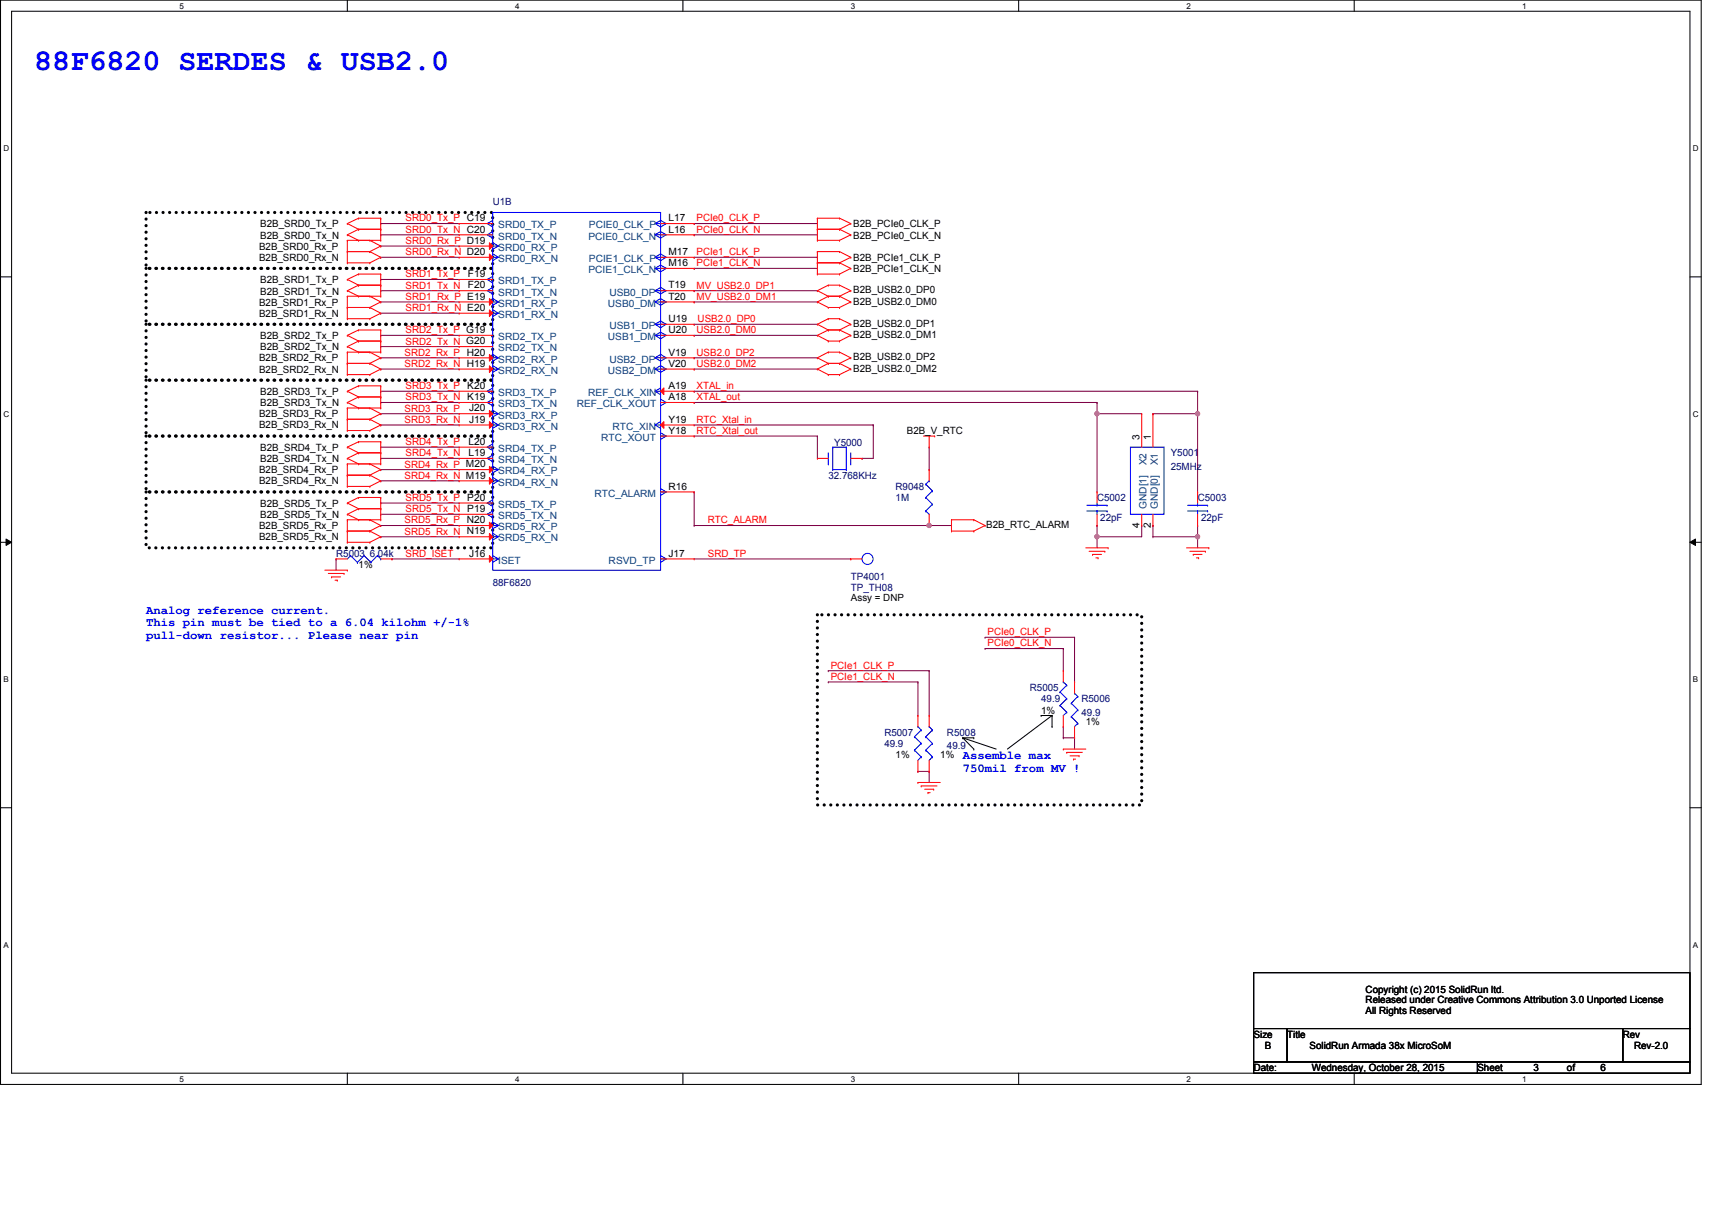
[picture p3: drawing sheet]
<svg xmlns="http://www.w3.org/2000/svg" width="420mm" height="297mm" viewBox="0 0 420 297" stroke-linecap="round" stroke-linejoin="round" font-family="sans-serif">
<path d="M.1 0h416v265.3h-416zM2.8 2.8h410.6v259.8h-410.6z" fill="none" stroke="#000" stroke-width=".25"/>
<g fill="#fff">
<path d="M43.9 .3h1.1v2.2h-1.1z"/>
<path d="M43.9 262.8h1.1v2.2h-1.1z"/>
</g>
<path d="M85 0v2.8M85 262.6v2.7" fill="none" stroke="#000" stroke-width=".25"/>
<g fill="#fff">
<path d="M126 .3h1.1v2.2h-1.1z"/>
<path d="M126 262.8h1.1v2.2h-1.1z"/>
</g>
<path d="M167 0v2.8M167 262.6v2.7" fill="none" stroke="#000" stroke-width=".25"/>
<g fill="#fff">
<path d="M208.2 .3h1.1v2.2h-1.1z"/>
<path d="M208.2 262.8h1.1v2.2h-1.1z"/>
</g>
<path d="M249.2 0v2.8M249.2 262.6v2.7" fill="none" stroke="#000" stroke-width=".25"/>
<g fill="#fff">
<path d="M290.2 .3h1.1v2.2h-1.1z"/>
<path d="M290.2 262.8h1.1v2.2h-1.1z"/>
</g>
<path d="M331.3 0v2.8M331.3 262.6v2.7" fill="none" stroke="#000" stroke-width=".25"/>
<g fill="#fff">
<path d="M372.4 .3h1.1v2.2h-1.1z"/>
<path d="M372.4 262.8h1.1v2.2h-1.1z"/>
<path d="M.8 35.2h1.4v2.2h-1.4z"/>
<path d="M414.1 35.2h1.4v2.2h-1.4z"/>
<path d="M.8 100.2h1.4v2.2h-1.4z"/>
<path d="M414.1 100.2h1.4v2.2h-1.4z"/>
</g>
<path d="M.1 67.7h2.7M413.4 67.7h2.7" fill="none" stroke="#000" stroke-width=".25"/>
<g fill="#fff">
<path d="M.8 165.1h1.4v2.2h-1.4z"/>
<path d="M414.1 165.1h1.3v2.2h-1.3z"/>
</g>
<path d="M.1 132.7h2.7M413.4 132.7h2.7" fill="none" stroke="#000" stroke-width=".25"/>
<path d="M1.5 131.9l1.3 .8-1.3 .7zM413.4 132.7l1.3-.8v1.5z" fill="#000"/>
<path d="M1.5 131.9l1.3 .8-1.3 .7zM413.4 132.7l1.3-.8v1.5z" fill="none" stroke="#000" stroke-width=".24"/>
<g fill="#fff">
<path d="M.8 230.1h1.4v2.2h-1.4z"/>
<path d="M414.1 230.1h1.3v2.2h-1.3z"/>
</g>
<g fill="none" stroke="#000" stroke-width=".25">
<path d="M254.7 175h.1M254.7 175h2.6M257.3 175h.1M257.3 177.8h.1M257.3 175l-10.9 8.3M257.3 175v2.8M.1 197.6h2.7M235.5 180.5h.1M235.5 180.5l8.2 2.8M235.5 180.5h2.7M235.5 180.5l2.7 2.8M238.2 180.5h.1"/>
<path d="M238.2 183.3h.1M413.4 197.6h2.7"/>
</g>
<path d="M35.7 52h84.8v13.7h-84.8zM35.7 65.7h84.8v13.6h-84.8zM35.7 79.3h84.8v13.7h-84.8zM35.7 93h84.8v13.7h-84.8zM35.7 106.7h84.8v13.7h-84.8zM35.7 120.4h84.8v13.6h-84.8zM199.9 150.4h79.4v46.5h-79.4z" fill="none" stroke="#000" stroke-width=".8" stroke-dasharray="0 1.6"/>
<g fill="none" stroke="#800040" stroke-width=".25">
<path d="M169.8 79.3h.1M169.8 79.3h30.1M169.8 82h.1M169.8 82h30.1M169.8 128.6h.1M169.8 128.6h57.5M241 155.9h.1M241 158.7h.1M241 155.9h21.8M241 158.7h19.1M260.1 158.7h.1M260.1 158.7v5.4"/>
<path d="M262.8 155.9h.1M262.8 155.9v10.9M202.6 166.8h.1M202.6 164.1h.1M202.6 166.8h21.9M202.6 164.1h24.7M224.5 166.8h.1M224.5 166.8v8.2M227.3 164.1h.1M227.3 164.1v10.9M260.1 177.8h.1M260.1 177.8v2.7"/>
<path d="M224.5 188.7h.1M224.5 188.7h2.8M227.3 188.7h.1M227.3 188.7v2.7M260.1 180.5h.1M260.1 180.5h2.7M262.8 180.5h.1M262.8 180.5v2.8"/>
</g>
<circle cx="227.3" cy="128.5" r=".52" fill="#f0f"/>
<circle cx="227.3" cy="128.5" r=".52" fill="none" stroke="#f0f" stroke-width=".25"/>
<g fill="none" stroke="#800040" stroke-width=".25">
<path d="M93.1 57.4h.1M93.1 54.7h.1M93.1 54.7h19.2M93.1 57.4h19.2M169.8 54.7h.1M169.8 57.4h.1M169.8 54.7h30.1M169.8 57.4h30.1M93.1 62.9h.1M93.1 60.2h.1M93.1 73.9h.1M93.1 76.6h.1"/>
<path d="M93.1 68.4h.1M93.1 71.1h.1M93.1 62.9h19.2M93.1 60.2h19.2M93.1 73.9h19.2M93.1 76.6h19.2M93.1 68.4h19.2M93.1 71.1h19.2M169.8 62.9h.1M169.8 65.7h.1M169.8 62.9h30.1M169.8 65.7h30.1"/>
<path d="M93.1 87.5h.1M93.1 90.3h.1M93.1 98.5h.1M93.1 95.7h.1M93.1 82h.1M93.1 84.8h.1M93.1 87.5h19.2M93.1 90.3h19.2M93.1 98.5h19.2M93.1 95.7h19.2M93.1 82h19.2M93.1 84.8h19.2"/>
<path d="M169.8 95.7h.1M169.8 90.3h.1M169.8 87.5h.1M169.8 98.5h.1M169.8 87.5h30.1M169.8 90.3h30.1M169.8 98.5h98.6M169.8 95.7h123.1M268.4 98.5h.1M268.4 98.5v21.9M292.9 95.7h.1M292.9 95.7v5.5"/>
<path d="M93.1 101.2h.1M93.1 104h.1M93.1 114.9h.1M93.1 117.6h.1M93.1 112.1h.1M93.1 109.4h.1M93.1 101.2h19.2M93.1 104h19.2M93.1 114.9h19.2M93.1 117.6h19.2M93.1 112.1h19.2M93.1 109.4h19.2"/>
<path d="M169.8 106.7h.1M169.8 104h43.8M169.8 106.7h30.1M199.9 106.7h.1M199.9 106.7v5.4M210.9 112.1h.1M213.6 104h.1M213.6 104v8.1h-2.7M268.4 101.2h.1M268.4 101.2h10.9M82.2 136.7h.1M82.2 136.7v2.8"/>
<path d="M93.1 123.1h.1M93.1 125.8h.1M93.1 131.3h.1M93.1 128.6h.1M93.1 123.1h19.2M93.1 125.8h19.2M93.1 131.3h19.2M93.1 128.6h19.2M95.9 136.7h.1M95.9 136.7h16.4M169.8 136.7h38.3M208.1 136.7h.1"/>
<path d="M268.4 128.6h.1M268.4 128.6v2.7M292.9 128.6h.1M292.9 128.6v2.7"/>
</g>
<circle cx="268.3" cy="101.2" r=".53" fill="#f0f"/>
<circle cx="268.3" cy="101.2" r=".53" fill="none" stroke="#f0f" stroke-width=".25"/>
<path d="M282 101.2h.1M282 101.2h10.9M292.9 101.2h.1M292.9 101.2v19.2" fill="none" stroke="#800040" stroke-width=".25"/>
<circle cx="292.9" cy="101.2" r=".52" fill="#f0f"/>
<circle cx="292.9" cy="101.2" r=".52" fill="none" stroke="#f0f" stroke-width=".25"/>
<path d="M268.4 131.3h.1M268.4 131.3v2.7M279.3 128.6h.1M279.3 128.6v2.7h-10.9" fill="none" stroke="#800040" stroke-width=".25"/>
<circle cx="268.3" cy="131.3" r=".54" fill="#f0f"/>
<circle cx="268.3" cy="131.3" r=".54" fill="none" stroke="#f0f" stroke-width=".25"/>
<path d="M282 128.6h.1M282 131.3h.1M282 128.6v2.7M282 131.3h10.9M292.9 131.3h.1M292.9 131.3v2.7" fill="none" stroke="#800040" stroke-width=".25"/>
<circle cx="292.9" cy="131.3" r=".52" fill="#f0f"/>
<circle cx="292.9" cy="131.3" r=".52" fill="none" stroke="#f0f" stroke-width=".25"/>
<path d="M169.8 73.9h.1M169.8 71.1h.1M169.8 73.9h30.1M169.8 71.1h30.1M227.3 114.9h.1M227.3 109.4v5.5M169.8 120.4h.1M169.8 120.4v8.2M227.3 128.6h.1M227.3 128.6h5.4" fill="none" stroke="#800040" stroke-width=".25"/>
<g fill="none" stroke="#f00" stroke-width=".25">
<path d="M85 54.7h.1M85 57.4h.1M85 58.8h.1M85 58.8v5.5M85 58.8h8.1M85 54.7l2.7 1.4M85 57.4l2.7 1.4M87.7 53.4h.1M87.7 56.1h.1M87.7 58.8h.1M87.7 53.4h5.4M87.7 56.1h5.4"/>
<path d="M87.7 53.4l-2.7 1.3M87.7 56.1l-2.7 1.3M90.5 58.8h.1M90.5 58.8l2.6 1.4M93.1 53.4h.1M93.1 56.1h.1M93.1 58.8h.1M93.1 53.4v5.4M112.3 54.7h.1M112.3 57.4h.1M112.3 54.7h8.2M112.3 57.4h8.2"/>
<path d="M199.9 56.1h.1M199.9 53.4h.1M199.9 58.8h.1M199.9 53.4v5.4M199.9 53.4h5.5M199.9 56.1h5.5M199.9 58.8h5.5M205.4 53.4h.1M205.4 56.1h.1M205.4 58.8h.1M205.4 53.4l2.7 1.3M205.4 56.1l2.7 1.3"/>
<path d="M208.1 54.7h.1M208.1 57.4h.1M208.1 54.7l-2.7 1.4M208.1 57.4l-2.7 1.4M85 68.4h.1M85 71.1h.1M85 75.2h.1M85 72.5h.1M85 78h.1M85 61.6h.1M85 64.3h.1M85 78h5.5"/>
<path d="M85 61.6h5.5M85 64.3h5.5M85 68.4l2.7 1.4M85 72.5h8.1M85 71.1l2.7 1.4M85 75.2h5.5M85 72.5v5.5M87.7 67.1h.1M87.7 69.8h.1M87.7 72.5h.1M87.7 67.1h5.4M87.7 67.1l-2.7 1.3"/>
<path d="M87.7 69.8h5.4M87.7 69.8l-2.7 1.3M90.5 72.5h.1M90.5 75.2h.1M90.5 78h.1M90.5 61.6h.1M90.5 64.3h.1M90.5 72.5l2.6 1.4M90.5 75.2l2.6 1.4M90.5 61.6l2.6 1.3M93.1 67.1h.1M93.1 69.8h.1"/>
<path d="M93.1 72.5h.1M93.1 73.9h.1M93.1 76.6h.1M93.1 60.2h.1M93.1 62.9h.1M93.1 67.1v5.4M93.1 73.9l-2.6 1.3M93.1 76.6l-2.6 1.4M93.1 60.2l-2.6 1.4M93.1 62.9l-2.6 1.4M199.9 79.3h.1M199.9 64.3h.1"/>
<path d="M199.9 61.6h.1M199.9 67.1h.1M199.9 71.1h.1M199.9 73.9h.1M199.9 79.3l2.7 1.4M199.9 61.6h5.5M199.9 64.3h5.5M199.9 61.6v5.5M199.9 67.1h5.5M199.9 71.1l2.7 1.4M199.9 73.9l2.7 1.3M202.6 78h.1"/>
<path d="M202.6 69.8h.1M202.6 72.5h.1M202.6 75.2h.1M202.6 78h2.8M202.6 78l-2.7 1.3M202.6 69.8h2.8M202.6 72.5h2.8M202.6 75.2h2.8M202.6 69.8l-2.7 1.3M202.6 72.5l-2.7 1.4M205.4 78h.1M205.4 61.6h.1"/>
<path d="M205.4 64.3h.1M205.4 67.1h.1M205.4 69.8h.1M205.4 72.5h.1M205.4 75.2h.1M205.4 78l2.7 1.3M205.4 61.6l2.7 1.3M205.4 64.3l2.7 1.4M205.4 69.8l2.7 1.3M205.4 72.5l2.7 1.4M208.1 79.3h.1M208.1 62.9h.1"/>
<path d="M208.1 65.7h.1M208.1 71.1h.1M208.1 73.9h.1M208.1 79.3l-2.7 1.4M208.1 62.9l-2.7 1.4M208.1 65.7l-2.7 1.4M208.1 71.1l-2.7 1.4M208.1 73.9l-2.7 1.3M85 82h.1M85 84.8h.1M85 88.9h.1M85 86.1h.1"/>
<path d="M85 91.7h.1M85 95.7h.1M85 98.5h.1M85 99.8h.1M85 86.1v5.6M85 99.8v5.5M85 82l2.7 1.4M85 86.1h8.1M85 84.8l2.7 1.3M85 88.9h5.5M85 91.7h5.5M85 95.7l2.7 1.4"/>
<path d="M85 99.8h8.1M85 98.5l2.7 1.3M87.7 80.7h.1M87.7 83.4h.1M87.7 86.1h.1M87.7 94.4h.1M87.7 97.1h.1M87.7 99.8h.1M87.7 80.7h5.4M87.7 83.4h5.4M87.7 80.7l-2.7 1.3M87.7 83.4l-2.7 1.4"/>
<path d="M87.7 94.4l-2.7 1.3M87.7 94.4h5.4M87.7 97.1h5.4M87.7 97.1l-2.7 1.4M90.5 86.1h.1M90.5 88.9h.1M90.5 91.7h.1M90.5 99.8h.1M90.5 86.1l2.6 1.4M90.5 88.9l2.6 1.4M90.5 99.8l2.6 1.4M93.1 80.7h.1"/>
<path d="M93.1 83.4h.1M93.1 86.1h.1M93.1 87.5h.1M93.1 90.3h.1M93.1 94.4h.1M93.1 97.1h.1M93.1 99.8h.1M93.1 80.7v5.4M93.1 94.4v5.4M93.1 87.5l-2.6 1.4M93.1 90.3l-2.6 1.4M199.9 82h.1"/>
<path d="M199.9 87.5h.1M199.9 90.3h.1M199.9 82l2.7 1.4M199.9 87.5l2.7 1.4M199.9 90.3l2.7 1.4M202.6 80.7h.1M202.6 83.4h.1M202.6 86.1h.1M202.6 88.9h.1M202.6 91.7h.1M202.6 80.7h2.8M202.6 80.7l-2.7 1.3"/>
<path d="M202.6 83.4h2.8M202.6 86.1h2.8M202.6 88.9h2.8M202.6 91.7h2.8M202.6 86.1l-2.7 1.4M202.6 88.9l-2.7 1.4M205.4 80.7h.1M205.4 83.4h.1M205.4 86.1h.1M205.4 88.9h.1M205.4 91.7h.1M205.4 80.7l2.7 1.3"/>
<path d="M205.4 86.1l2.7 1.4M205.4 88.9l2.7 1.4M208.1 82h.1M208.1 87.5h.1M208.1 90.3h.1M208.1 82l-2.7 1.4M208.1 87.5l-2.7 1.4M208.1 90.3l-2.7 1.4M85 102.6h.1M85 105.3h.1M85 109.4h.1M85 112.1h.1"/>
<path d="M85 116.2h.1M85 113.5h.1M85 119h.1M85 113.5v5.5M85 102.6h5.5M85 105.3h5.5M85 109.4l2.7 1.4M85 113.5h8.1M85 112.1l2.7 1.4M85 116.2h5.5M85 119h5.5M87.7 108.1h.1"/>
<path d="M87.7 110.8h.1M87.7 113.5h.1M87.7 108.1l-2.7 1.3M87.7 108.1h5.4M87.7 110.8h5.4M87.7 110.8l-2.7 1.3M90.5 102.6h.1M90.5 105.3h.1M90.5 113.5h.1M90.5 116.2h.1M90.5 119h.1M90.5 102.6l2.6 1.4"/>
<path d="M90.5 113.5l2.6 1.4M90.5 116.2l2.6 1.4M93.1 101.2h.1M93.1 104h.1M93.1 108.1h.1M93.1 110.8h.1M93.1 113.5h.1M93.1 114.9h.1M93.1 117.6h.1M93.1 108.1v5.4M93.1 101.2l-2.6 1.4M93.1 104l-2.6 1.3"/>
<path d="M93.1 114.9l-2.6 1.3M93.1 117.6l-2.6 1.4M199.9 112.1h.1M199.9 112.1h2.7M208.1 112.1h2.8M210.9 112.1h.1M225.9 106.7h2.7M227.3 109.4h.1M227.3 114.9h.1M227.3 106.7v2.7M227.3 114.9v2.7M228.6 106.7h.1"/>
<path d="M279.3 101.2h.1M279.3 101.2v8.2M282 101.2h.1M282 101.2v8.2M79.5 139.5h5.5M85 123.1h.1M85 125.8h.1M85 129.9h.1M85 127.2h.1M85 132.7h.1M85 139.5h.1M85 127.2h8.1"/>
<path d="M85 129.9h5.5M85 127.2v5.5M85 123.1l2.7 1.4M85 125.8l2.7 1.4M85 132.7h5.5M87.7 121.7h.1M87.7 124.5h.1M87.7 127.2h.1M87.7 121.7l-2.7 1.4M87.7 121.7h5.4M87.7 124.5h5.4M87.7 124.5l-2.7 1.3"/>
<path d="M90.5 127.2h.1M90.5 129.9h.1M90.5 132.7h.1M90.5 127.2l2.6 1.4M90.5 129.9l2.6 1.4M93.1 121.7h.1M93.1 124.5h.1M93.1 127.2h.1M93.1 128.6h.1M93.1 131.3h.1M93.1 121.7v5.5M93.1 128.6l-2.6 1.3"/>
<path d="M93.1 131.3l-2.6 1.4M208.1 136.7h.1M208.1 136.7h2.8M227.3 128.6h.1M227.3 125.8v2.8M232.7 129.9h.1M232.7 127.2h.1M232.7 127.2h5.5M232.7 129.9h5.5M232.7 127.2v2.7M238.2 127.2h.1M238.2 129.9h.1"/>
<path d="M238.2 127.2l2.8 1.4M241 128.6h.1M241 128.6l-2.8 1.3M265.6 134h5.5M266.4 134.9h3.9M267.3 135.6h.1M267.3 135.6h2.2M268.1 136.5h.5M268.4 120.4h.1M268.4 128.6h.1M268.4 120.4v2.7M268.4 125.8v2.8"/>
<path d="M268.6 136.5h.1M270.3 134.9h.1M271.1 134h.1M279.3 128.6h.1M279.3 125.8v2.8M282 128.6h.1M282 125.8v2.8M290.2 134h5.5M291 134.9h3.9M291.9 135.6h.1M291.9 135.6h2.1M292.7 136.5h.5"/>
<path d="M292.9 120.4h.1M292.9 128.6h.1M292.9 120.4v2.7M292.9 125.8v2.8M293.2 136.5h.1M294.9 134.9h.1M295.7 134h.1M80.3 140.3h3.9M81.1 141.1h.1M81.1 141.1h2.2M82 141.9h.5M82.5 141.9h.1"/>
<path d="M84.2 140.3h.1M227.3 175h.1M227.3 175v2.8M260.1 177.8h.1M260.1 164.1h.1M260.1 164.1v2.7M260.1 175v2.8M262.8 166.8h.1M262.8 166.8v2.8M262.8 177.8v2.7M224.5 191.4h.1M224.5 191.4h5.5"/>
<path d="M225.3 192.3h.1M225.3 192.3h3.9M226.2 193.1h2.2M227 193.9h.1M227 193.9h.5M227.3 188.7h.1M227.3 186v2.7M228.4 193.1h.1M260.1 183.3h.1M260.1 183.3h5.5M260.9 184.1h.1M260.9 184.1h3.9"/>
<path d="M261.7 184.9h2.2M262.6 185.7h.1M262.6 185.7h.5M262.8 180.5h.1M263.9 184.9h.1"/>
</g>
<path d="M306.7 238h106.7v13.6h-106.7zM306.7 251.6h8.1v8.2h-8.1zM306.7 259.8h54.7v2.8h-54.7zM314.8 251.6h82.2v8.2h-82.2zM361.4 259.8h52v2.8h-52zM397 251.6h16.4v8.2h-16.4z" fill="none" stroke="#000" stroke-width=".25"/>
<g fill="none" stroke="#00f" stroke-width=".25">
<path d="M119.2 57.4h1.3M119.2 54.7h1.3M120.5 52h41.1v87.5h-41.1zM120.5 59.4l1.4 .8-1.4 .8M120.5 56.6l-1.3 .8 1.3 .9M120.5 53.9l-1.3 .8 1.3 .8M160.2 54.7l1.4-.8 1.4 .8-1.4 .8zM160.2 57.4l1.4-.8 1.4 .8-1.4 .9zM160.2 57.4h2.8M160.2 54.7h2.8M119.2 68.4h1.3M119.2 71.1h1.3"/>
<path d="M120.5 62.1l1.4 .8-1.4 .9M120.5 73l1.4 .9-1.4 .8M120.5 75.8l1.4 .8-1.4 .8M120.5 67.6l-1.3 .8 1.3 .8M120.5 70.3l-1.3 .8 1.3 .8M120.5 60.2h1.4M120.5 62.9h1.4M120.5 73.9h1.4M120.5 76.6h1.4M160.2 62.9l1.4-.8 1.4 .8-1.4 .9zM160.2 65.7l1.4-.8 1.4 .8-1.4 .8zM160.2 71.1l1.4-.8 1.4 .8-1.4 .8z"/>
<path d="M160.2 73.9l1.4-.9 1.4 .9-1.4 .8zM160.2 79.3l1.4-.8 1.4 .8-1.4 .9zM160.2 62.9h2.8M160.2 73.9h2.8M160.2 71.1h2.8M160.2 65.7h2.8M160.2 79.3h2.8M119.2 95.7h1.3M119.2 98.5h1.3M120.5 86.7l1.4 .8-1.4 .8M120.5 89.5l1.4 .8-1.4 .8M120.5 94.9l-1.3 .8 1.3 .9"/>
<path d="M120.5 97.7l-1.3 .8 1.3 .8M120.5 87.5h1.4M120.5 90.3h1.4M160.2 82l1.4-.7 1.4 .7-1.4 .9zM160.2 87.5l1.4-.8 1.4 .8-1.4 .8zM160.2 90.3l1.4-.8 1.4 .8-1.4 .8zM160.2 87.5h2.8M160.2 90.3h2.8M160.2 95.7h1.4M160.2 82h2.8M161.6 97.7l1.4 .8-1.4 .8M161.6 94.9l-1.4 .8 1.4 .9"/>
<path d="M161.6 98.5h1.4M119.2 109.4h1.3M119.2 112.1h1.3M120.5 100.4l1.4 .8-1.4 .8M120.5 103.1l1.4 .9-1.4 .8M120.5 114l1.4 .9-1.4 .8M120.5 116.8l1.4 .8-1.4 .8M120.5 108.6l-1.3 .8 1.3 .8M120.5 111.3l-1.3 .8 1.3 .8M120.5 114.9h1.4M120.5 101.2h1.4M120.5 104h1.4"/>
<path d="M120.5 117.6h1.4M160.2 104h1.4M161.6 105.9l1.4 .8-1.4 .8M161.6 119.5l1.4 .9-1.4 .8M161.6 103.1l-1.4 .9 1.4 .8M161.6 106.7h1.4M202.6 113.5h.1M202.6 110.8v2.7M203.7 114.9h.1M203.7 109.4h.1M203.7 109.4v5.5M203.7 114.9h3.3"/>
<path d="M203.7 109.4h3.3M207 114.9h.1M207 109.4h.1M207 109.4v5.5M208.1 113.5h.1M208.1 110.8v2.7M226.4 118.4h.1M226.4 118.4l1.7 1.7M227.3 117.6h.1M227.3 117.6l-.9 .8M276.5 109.4h8.2v16.4h-8.2zM119.2 123.1h1.3"/>
<path d="M119.2 125.8h1.3M120.5 135.9l1.4 .8-1.4 .9M120.5 130.5l1.4 .8-1.4 .8M120.5 127.7l1.4 .9-1.4 .8M120.5 122.3l-1.3 .8 1.3 .8M120.5 125l-1.3 .8 1.3 .8M120.5 136.7h1.4M120.5 131.3h1.4M120.5 128.6h1.4M161.6 135.9l1.4 .8-1.4 .9M161.6 136.7h1.4M161.6 120.4h1.4"/>
<path d="M226.4 125h.1M226.4 121.7h.1M226.4 125l.9 .8M226.4 121.7l1.7 1.7M228.1 123.4h.1M228.1 120.1h.1M228.1 123.4l-1.7 1.6M228.1 120.1l-1.7 1.6M265.9 125h4.9M265.9 123.6h4.9M268.4 123.6h.1M268.4 125h.1"/>
<path d="M268.4 123.1v.5M268.4 125v.8M270.8 125h.1M270.8 123.6h.1M290.5 125h4.9M290.5 123.6h4.9M292.9 123.6h.1M292.9 125h.1M292.9 123.1v.5M292.9 125v.8M295.4 125h.1M295.4 123.6h.1"/>
<path d="M227.3 177.8h.1M227.3 177.8l.8 .8M228.1 178.6h.1M228.1 178.6l-1.7 1.7M259.3 172.6h.1M259.3 169.3h.1M259.3 172.6l1.6 1.6M259.3 169.3l1.6 1.6M260.1 166.8h.1M260.1 166.8l.8 .8M260.9 174.2h.1M260.9 170.9h.1"/>
<path d="M260.9 167.6h.1M260.9 174.2l-.8 .8M260.9 170.9l-1.6 1.7M260.9 167.6l-1.6 1.7M262 175.3h.1M262 172h.1M262 175.3l1.7 1.7M262 172l1.7 1.7M262.8 169.6h.1M262.8 169.6l.9 .8M263.7 177h.1M263.7 173.7h.1"/>
<path d="M263.7 170.4h.1M263.7 177l-.9 .8M263.7 173.7l-1.7 1.6M263.7 170.4l-1.7 1.6M226.4 183.5h.1M226.4 180.3h.1M226.4 183.5l1.7 1.7M226.4 180.3l1.7 1.6M228.1 185.2h.1M228.1 181.9h.1M228.1 185.2l-.8 .8M228.1 181.9l-1.7 1.6"/>
<circle cx="212.2" cy="136.7" r="1.36"/>
</g>
<path d="M119.7 59.4l.8 .8-.8 .8z" fill="#f00"/>
<path d="M119.7 59.4l.8 .8-.8 .8zM112.3 60.2h.1M112.3 60.2h8.2" fill="none" stroke="#f00" stroke-width=".25"/>
<path d="M119.7 62.1l.8 .8-.8 .9z" fill="#f00"/>
<path d="M112.3 62.9h.1M112.3 68.4h.1M112.3 71.1h.1M112.3 62.9h8.2M112.3 68.4h8.2M112.3 71.1h8.2M119.7 62.1l.8 .8-.8 .9z" fill="none" stroke="#f00" stroke-width=".25"/>
<path d="M119.7 73.1l.8 .8-.8 .8z" fill="#f00"/>
<path d="M112.3 73.9h.1M112.3 73.9h8.2M119.7 73.1l.8 .8-.8 .8z" fill="none" stroke="#f00" stroke-width=".25"/>
<path d="M119.7 75.8l.8 .8-.8 .8z" fill="#f00"/>
<path d="M112.3 76.6h.1M112.3 76.6h8.2M119.7 75.8l.8 .8-.8 .8zM112.3 82h.1M112.3 84.8h.1M112.3 82h8.2M112.3 84.8h8.2" fill="none" stroke="#f00" stroke-width=".25"/>
<path d="M119.7 86.7l.8 .8-.8 .8z" fill="#f00"/>
<path d="M112.3 87.5h.1M112.3 87.5h8.2M119.7 86.7l.8 .8-.8 .8z" fill="none" stroke="#f00" stroke-width=".25"/>
<path d="M119.7 89.5l.8 .8-.8 .8z" fill="#f00"/>
<path d="M112.3 90.3h.1M112.3 95.7h.1M112.3 98.5h.1M112.3 90.3h8.2M112.3 95.7h8.2M112.3 98.5h8.2M119.7 89.5l.8 .8-.8 .8z" fill="none" stroke="#f00" stroke-width=".25"/>
<path d="M119.7 100.4l.8 .8-.8 .8z" fill="#f00"/>
<path d="M112.3 101.2h.1M112.3 101.2h8.2M119.7 100.4l.8 .8-.8 .8z" fill="none" stroke="#f00" stroke-width=".25"/>
<path d="M119.7 103.2l.8 .8-.8 .8z" fill="#f00"/>
<path d="M112.3 104h.1M112.3 109.4h.1M112.3 112.1h.1M112.3 104h8.2M112.3 109.4h8.2M112.3 112.1h8.2M119.7 103.2l.8 .8-.8 .8z" fill="none" stroke="#f00" stroke-width=".25"/>
<path d="M119.7 114.1l.8 .8-.8 .8z" fill="#f00"/>
<path d="M112.3 114.9h.1M112.3 114.9h8.2M119.7 114.1l.8 .8-.8 .8z" fill="none" stroke="#f00" stroke-width=".25"/>
<path d="M119.7 116.8l.8 .8-.8 .8z" fill="#f00"/>
<path d="M112.3 117.6h.1M112.3 117.6h8.2M119.7 116.8l.8 .8-.8 .8zM112.3 123.1h.1M112.3 125.8h.1M112.3 123.1h8.2M112.3 125.8h8.2" fill="none" stroke="#f00" stroke-width=".25"/>
<path d="M119.7 127.8l.8 .8-.8 .8z" fill="#f00"/>
<path d="M112.3 128.6h.1M112.3 128.6h8.2M119.7 127.8l.8 .8-.8 .8z" fill="none" stroke="#f00" stroke-width=".25"/>
<path d="M119.7 130.5l.8 .8-.8 .8z" fill="#f00"/>
<path d="M112.3 131.3h.1M112.3 131.3h8.2M119.7 130.5l.8 .8-.8 .8z" fill="none" stroke="#f00" stroke-width=".25"/>
<path d="M119.7 135.9l.8 .8-.8 .8z" fill="#f00"/>
<g fill="none" stroke="#f00" stroke-width=".25">
<path d="M161.6 54.7h8.2M161.6 57.4h8.2M169.8 54.7h.1M169.8 57.4h.1M161.6 62.9h8.2M161.6 65.7h8.2M161.6 71.1h8.2M161.6 73.9h8.2M161.6 79.3h8.2M169.8 62.9h.1M169.8 65.7h.1M169.8 71.1h.1"/>
<path d="M169.8 73.9h.1M169.8 79.3h.1M161.6 82h8.2M161.6 87.5h8.2M161.6 90.3h8.2M169.8 82h.1M169.8 87.5h.1M169.8 90.3h.1M112.3 136.7h.1M112.3 136.7h8.2M119.7 135.9l.8 .8-.8 .8z"/>
</g>
<path d="M161.6 95.7l.8-.8v1.6z" fill="#f00"/>
<path d="M161.6 95.7l.8-.8v1.6zM161.6 95.7h8.2M161.6 98.5h8.2M169.8 95.7h.1M169.8 98.5h.1M161.6 120.4h8.2M169.8 120.4h.1" fill="none" stroke="#f00" stroke-width=".25"/>
<path d="M161.6 104l.8-.8v1.6z" fill="#f00"/>
<g fill="none" stroke="#f00" stroke-width=".25">
<path d="M161.6 104l.8-.8v1.6zM161.6 104h8.2M161.6 106.7h8.2M169.8 104h.1M169.8 106.7h.1M82.2 136.7h.1M82.2 136.7h2.8M93.1 136.7h2.8M95.9 136.7h.1M161.6 136.7h8.2M169.8 136.7h.1M224.5 175h.1"/>
<path d="M224.5 175v2.8M224.5 188.7h.1M224.5 186v2.7"/>
</g>
<g fill="none" stroke="#00f" stroke-width=".25">
<path d="M85.8 135.9h.1M85.8 135.9l-.8 .8M85.8 135.9l1.6 1.7M87.4 137.6h.1M89.1 135.9h.1M89.1 135.9l-1.7 1.7M89.1 135.9l1.6 1.7M90.7 137.6h.1M92.3 135.9h.1M92.3 135.9l-1.6 1.7M92.3 135.9l.8 .8M93.1 136.7h.1"/>
<path d="M224.5 177.8h.1M224.5 177.8l.8 .8M225.3 178.6h.1M225.3 178.6l-1.6 1.7M223.7 183.5h.1M223.7 180.3h.1M223.7 183.5l1.6 1.7M223.7 180.3l1.6 1.6M225.3 185.2h.1M225.3 181.9h.1M225.3 185.2l-.8 .8M225.3 181.9l-1.6 1.6"/>
</g>
<circle cx="227.3" cy="128.5" r=".52" fill="#f0f"/>
<circle cx="227.3" cy="128.5" r=".52" fill="none" stroke="#f0f" stroke-width=".25"/>
<circle cx="268.3" cy="101.2" r=".53" fill="#f0f"/>
<circle cx="268.3" cy="101.2" r=".53" fill="none" stroke="#f0f" stroke-width=".25"/>
<circle cx="292.9" cy="101.2" r=".52" fill="#f0f"/>
<circle cx="292.9" cy="101.2" r=".52" fill="none" stroke="#f0f" stroke-width=".25"/>
<circle cx="268.3" cy="131.3" r=".54" fill="#f0f"/>
<circle cx="268.3" cy="131.3" r=".54" fill="none" stroke="#f0f" stroke-width=".25"/>
<circle cx="292.9" cy="131.3" r=".52" fill="#f0f"/>
<circle cx="292.9" cy="131.3" r=".52" fill="none" stroke="#f0f" stroke-width=".25"/>
<text font-size="7.3" fill="#00f" x="8.4" y="17.1">88F6820 SERDES &amp; USB2.0</text>
<g font-size="3" fill="#00f">
<text x="35.7" y="150.2">Analog reference current.</text>
<text x="35.7" y="153.2">This pin must be tied to a 6.04 kilohm +/-1%</text>
<text x="35.7" y="156.2">pull-down resistor... Please near pin</text>
<text x="235.5" y="185.8">Assemble max</text>
<text x="235.5" y="188.8">750mil from MV !</text>
</g>
<g font-size="2.4" fill="#000080">
<text x="120.5" y="50.1">U1B</text>
<text x="204" y="109.2">Y5000</text>
<text x="286.4" y="111.7">Y5001</text>
<text x="202.6" y="117.2">32.768KHz</text>
<text x="219.1" y="119.9">R9048</text>
<text x="286.4" y="115">25MHz</text>
<text x="219.1" y="122.6">1M</text>
<text x="268.4" y="122.6">C5002</text>
<text x="293" y="122.6">C5003</text>
<text x="269.2" y="127.6">22pF</text>
<text x="293.8" y="127.6">22pF</text>
<text x="82.3" y="136.3">R5003 6.04k</text>
<text x="120.5" y="143.4">88F6820</text>
<text x="208.2" y="141.8">TP4001</text>
<text x="208.2" y="144.5">TP_TH08</text>
<text x="251.9" y="169.1">R5005</text>
<text x="254.7" y="171.8">49.9</text>
<text x="264.5" y="171.8">R5006</text>
<text x="264.5" y="175.1">49.9</text>
<text x="216.3" y="180">R5007</text>
<text x="216.3" y="182.8">49.9</text>
<text x="231.6" y="180">R5008</text>
<text x="231.6" y="183.3">49.9</text>
</g>
<g font-size="2.4">
<text x="63.7" y="55.6">B2B_SRD0_Tx_P</text>
<text x="63.7" y="58.4">B2B_SRD0_Tx_N</text>
<text x="163.5" y="54.1">L17</text>
<text x="163.5" y="56.9">L16</text>
<text x="208.7" y="55.6">B2B_PCIe0_CLK_P</text>
<text x="208.7" y="58.4">B2B_PCIe0_CLK_N</text>
<text x="63.4" y="61.1">B2B_SRD0_Rx_P</text>
<text x="63.4" y="63.8">B2B_SRD0_Rx_N</text>
<text x="163.5" y="62.4">M17</text>
<text x="163.5" y="65.1">M16</text>
<text x="208.7" y="63.8">B2B_PCIe1_CLK_P</text>
<text x="63.7" y="69.3">B2B_SRD1_Tx_P</text>
<text x="114.5" y="67.8">F19</text>
<text x="114.5" y="70.6">F20</text>
<text x="163.5" y="70.6">T19</text>
<text x="208.7" y="66.5">B2B_PCIe1_CLK_N</text>
<text x="208.7" y="71.8">B2B_USB2.0_DP0</text>
<text x="63.4" y="74.8">B2B_SRD1_Rx_P</text>
<text x="63.4" y="77.5">B2B_SRD1_Rx_N</text>
<text x="63.7" y="72.1">B2B_SRD1_Tx_N</text>
<text x="163.5" y="73.3">T20</text>
<text x="208.7" y="74.5">B2B_USB2.0_DM0</text>
<text x="63.7" y="83">B2B_SRD2_Tx_P</text>
<text x="163.5" y="78.7">U19</text>
<text x="163.5" y="81.5">U20</text>
<text x="208.7" y="82.7">B2B_USB2.0_DM1</text>
<text x="208.7" y="80">B2B_USB2.0_DP1</text>
<text x="63.4" y="88.4">B2B_SRD2_Rx_P</text>
<text x="63.7" y="85.7">B2B_SRD2_Tx_N</text>
<text x="163.5" y="87">V19</text>
<text x="163.5" y="89.7">V20</text>
<text x="208.7" y="88.2">B2B_USB2.0_DP2</text>
<text x="63.4" y="91.1">B2B_SRD2_Rx_N</text>
<text x="114.3" y="95.2">K20</text>
<text x="163.5" y="95.2">A19</text>
<text x="208.7" y="90.9">B2B_USB2.0_DM2</text>
<text x="63.7" y="96.6">B2B_SRD3_Tx_P</text>
<text x="63.7" y="99.4">B2B_SRD3_Tx_N</text>
<text x="114.7" y="100.7">J20</text>
<text x="163.5" y="97.9">A18</text>
<text x="63.4" y="102.1">B2B_SRD3_Rx_P</text>
<text x="63.4" y="104.8">B2B_SRD3_Rx_N</text>
<text x="114.7" y="103.4">J19</text>
<text x="163.5" y="103.4">Y19</text>
<text x="163.5" y="106.1">Y18</text>
<text x="221.8" y="106.2">B2B_V_RTC</text>
<text x="278.7" y="107.5" transform="rotate(-90 278.7 107.5)">3</text>
<text x="281.5" y="107.5" transform="rotate(-90 281.5 107.5)">1</text>
<text x="63.7" y="110.3">B2B_SRD4_Tx_P</text>
<text x="63.7" y="113.1">B2B_SRD4_Tx_N</text>
<text x="114.6" y="108.8">L20</text>
<text x="114.6" y="111.6">L19</text>
<text x="63.4" y="115.8">B2B_SRD4_Rx_P</text>
<text x="63.4" y="118.5">B2B_SRD4_Rx_N</text>
<text x="163.5" y="119.8">R16</text>
<text x="63.7" y="124">B2B_SRD5_Tx_P</text>
<text x="114.3" y="122.5">P20</text>
<text x="63.4" y="129.5">B2B_SRD5_Rx_P</text>
<text x="63.7" y="126.7">B2B_SRD5_Tx_N</text>
<text x="241.3" y="129.2">B2B_RTC_ALARM</text>
<text x="278.7" y="129.1" transform="rotate(-90 278.7 129.1)">4</text>
<text x="281.5" y="129.1" transform="rotate(-90 281.5 129.1)">2</text>
<text x="63.4" y="132.2">B2B_SRD5_Rx_N</text>
<text x="114.7" y="136.2">J16</text>
<text x="163.5" y="136.2">J17</text>
<text x="87.7" y="139">1%</text>
<text x="208.2" y="147.2">Assy = DNP</text>
<text x="254.7" y="174.6">1%</text>
<text x="265.6" y="177.3">1%</text>
<text x="219.1" y="185.5">1%</text>
<text x="230" y="185.5">1%</text>
<text x="334.1" y="243">Copyright (c) 2015 SolidRun ltd.</text>
<text x="334.1" y="245.5">Released under Creative Commons Attribution 3.0 Unported License</text>
<text x="334.1" y="248">All Rights Reserved</text>
<text x="306.7" y="253.9">Size</text>
<text x="309.4" y="256.6">B</text>
<text x="314.9" y="253.9">Title</text>
<text x="320.3" y="256.6">SolidRun Armada 38x MicroSoM</text>
<text x="397" y="253.9">Rev</text>
<text x="399.7" y="256.6">Rev-2.0</text>
<text x="306.7" y="262.1">Date:</text>
<text x="320.9" y="262.1">Wednesday, October 28, 2015</text>
<text x="361.4" y="262.1">Sheet</text>
<text x="375.1" y="262.1">3</text>
<text x="383.3" y="262.1">of</text>
<text x="391.5" y="262.1">6</text>
</g>
<g font-size="2.4" fill="#f00">
<text x="99.2" y="59.7">SRD0_Rx_P D19</text>
<text x="99.2" y="56.9">SRD0_Tx_N C20</text>
<text x="99.2" y="54.2">SRD0_Tx_P C19</text>
<text x="170.4" y="54.2">PCIe0_CLK_P</text>
<text x="170.4" y="56.9">PCIe0_CLK_N</text>
<text x="99.2" y="62.4">SRD0_Rx_N D20</text>
<text x="170.4" y="62.4">PCIe1_CLK_P</text>
<text x="170.4" y="65.1">PCIe1_CLK_N</text>
<text x="99.2" y="67.9">SRD1_Tx_P</text>
<text x="99.2" y="70.6">SRD1_Tx_N</text>
<text x="170.4" y="70.6">MV_USB2.0_DP1</text>
<text x="99.2" y="73.4">SRD1_Rx_P E19</text>
<text x="99.2" y="76.1">SRD1_Rx_N E20</text>
<text x="170.4" y="73.4">MV_USB2.0_DM1</text>
<text x="99.2" y="81.5">SRD2_Tx_P G19</text>
<text x="170.4" y="81.5">USB2.0_DM0</text>
<text x="170.6" y="78.8">USB2.0_DP0</text>
<text x="99" y="87">SRD2_Rx_P H20</text>
<text x="99" y="89.8">SRD2_Rx_N H19</text>
<text x="99.2" y="84.3">SRD2_Tx_N G20</text>
<text x="170.4" y="89.8">USB2.0_DM2</text>
<text x="170.4" y="87">USB2.0_DP2</text>
<text x="99.2" y="95.2">SRD3_Tx_P</text>
<text x="170.4" y="95.2">XTAL_in</text>
<text x="99" y="100.7">SRD3_Rx_P</text>
<text x="99.2" y="98">SRD3_Tx_N K19</text>
<text x="170.4" y="98">XTAL_out</text>
<text x="99" y="103.5">SRD3_Rx_N</text>
<text x="170.4" y="103.5">RTC_Xtal_in</text>
<text x="170.4" y="106.1">RTC_Xtal_out</text>
<text x="99.2" y="111.6">SRD4_Tx_N</text>
<text x="99.2" y="108.9">SRD4_Tx_P</text>
<text x="99" y="114.4">SRD4_Rx_P M20</text>
<text x="99" y="117.1">SRD4_Rx_N M19</text>
<text x="99.2" y="122.6">SRD5_Tx_P</text>
<text x="99.2" y="125.3">SRD5_Tx_N P19</text>
<text x="99" y="130.8">SRD5_Rx_N N19</text>
<text x="99" y="128.1">SRD5_Rx_P N20</text>
<text x="173.1" y="128.1">RTC_ALARM</text>
<text x="99.2" y="136.2">SRD_ISET</text>
<text x="173.1" y="136.2">SRD_TP</text>
<text x="241.6" y="155.4">PCIe0_CLK_P</text>
<text x="241.6" y="158.1">PCIe0_CLK_N</text>
<text x="203.2" y="166.3">PCIe1_CLK_N</text>
<text x="203.2" y="163.6">PCIe1_CLK_P</text>
</g>
<g font-size="2.4" fill="#004080">
<text x="121.9" y="55.9">SRD0_TX_P</text>
<text x="121.9" y="58.6">SRD0_TX_N</text>
<text x="143.9" y="58.6">PCIE0_CLK_N</text>
<text x="144.1" y="55.9">PCIE0_CLK_P</text>
<text x="121.9" y="61.4">SRD0_RX_P</text>
<text x="121.9" y="64.1">SRD0_RX_N</text>
<text x="144.1" y="64.1">PCIE1_CLK_P</text>
<text x="121.9" y="69.6">SRD1_TX_P</text>
<text x="143.9" y="66.8">PCIE1_CLK_N</text>
<text x="121.9" y="72.3">SRD1_TX_N</text>
<text x="121.9" y="75.1">SRD1_RX_P</text>
<text x="121.9" y="77.8">SRD1_RX_N</text>
<text x="148.7" y="75.1">USB0_DM</text>
<text x="149.1" y="72.3">USB0_DP</text>
<text x="121.9" y="83.2">SRD2_TX_P</text>
<text x="148.7" y="83.2">USB1_DM</text>
<text x="149.1" y="80.5">USB1_DP</text>
<text x="121.9" y="86">SRD2_TX_N</text>
<text x="121.9" y="88.7">SRD2_RX_P</text>
<text x="149.1" y="88.7">USB2_DP</text>
<text x="121.9" y="91.4">SRD2_RX_N</text>
<text x="148.7" y="91.4">USB2_DM</text>
<text x="121.9" y="96.9">SRD3_TX_P</text>
<text x="121.9" y="99.7">SRD3_TX_N</text>
<text x="141.1" y="99.7">REF_CLK_XOUT</text>
<text x="143.9" y="96.9">REF_CLK_XIN</text>
<text x="121.9" y="102.4">SRD3_RX_P</text>
<text x="121.9" y="105.1">SRD3_RX_N</text>
<text x="147.1" y="107.8">RTC_XOUT</text>
<text x="149.9" y="105.1">RTC_XIN</text>
<text x="121.9" y="110.6">SRD4_TX_P</text>
<text x="121.9" y="113.3">SRD4_TX_N</text>
<text x="280.5" y="113.8" transform="rotate(-90 280.5 113.8)">X2</text>
<text x="283.2" y="113.8" transform="rotate(-90 283.2 113.8)">X1</text>
<text x="121.9" y="116.1">SRD4_RX_P</text>
<text x="121.9" y="118.8">SRD4_RX_N</text>
<text x="121.9" y="124.2">SRD5_TX_P</text>
<text x="145.4" y="121.5">RTC_ALARM</text>
<text x="280.5" y="124.5" transform="rotate(-90 280.5 124.5)">GND[1]</text>
<text x="283.2" y="124.5" transform="rotate(-90 283.2 124.5)">GND[0]</text>
<text x="121.9" y="127">SRD5_TX_N</text>
<text x="121.9" y="129.8">SRD5_RX_P</text>
<text x="121.9" y="132.5">SRD5_RX_N</text>
<text x="121.9" y="137.9">ISET</text>
<text x="148.9" y="137.9">RSVD_TP</text>
</g>
<g font-size="2">
<text x="43.9" y="2.1">5</text>
<text x="126" y="2.1">4</text>
<text x="208.2" y="2.1">3</text>
<text x="290.2" y="2.1">2</text>
<text x="372.4" y="2.1">1</text>
<text x=".8" y="37">D</text>
<text x="414.1" y="37">D</text>
<text x=".8" y="102">C</text>
<text x="414.1" y="102">C</text>
<text x=".8" y="166.9">B</text>
<text x="414.1" y="166.9">B</text>
<text x=".8" y="231.9">A</text>
<text x="414.1" y="231.9">A</text>
<text x="43.9" y="264.6">5</text>
<text x="126" y="264.6">4</text>
<text x="208.2" y="264.6">3</text>
<text x="290.2" y="264.6">2</text>
<text x="372.4" y="264.6">1</text>
</g>
</svg>
